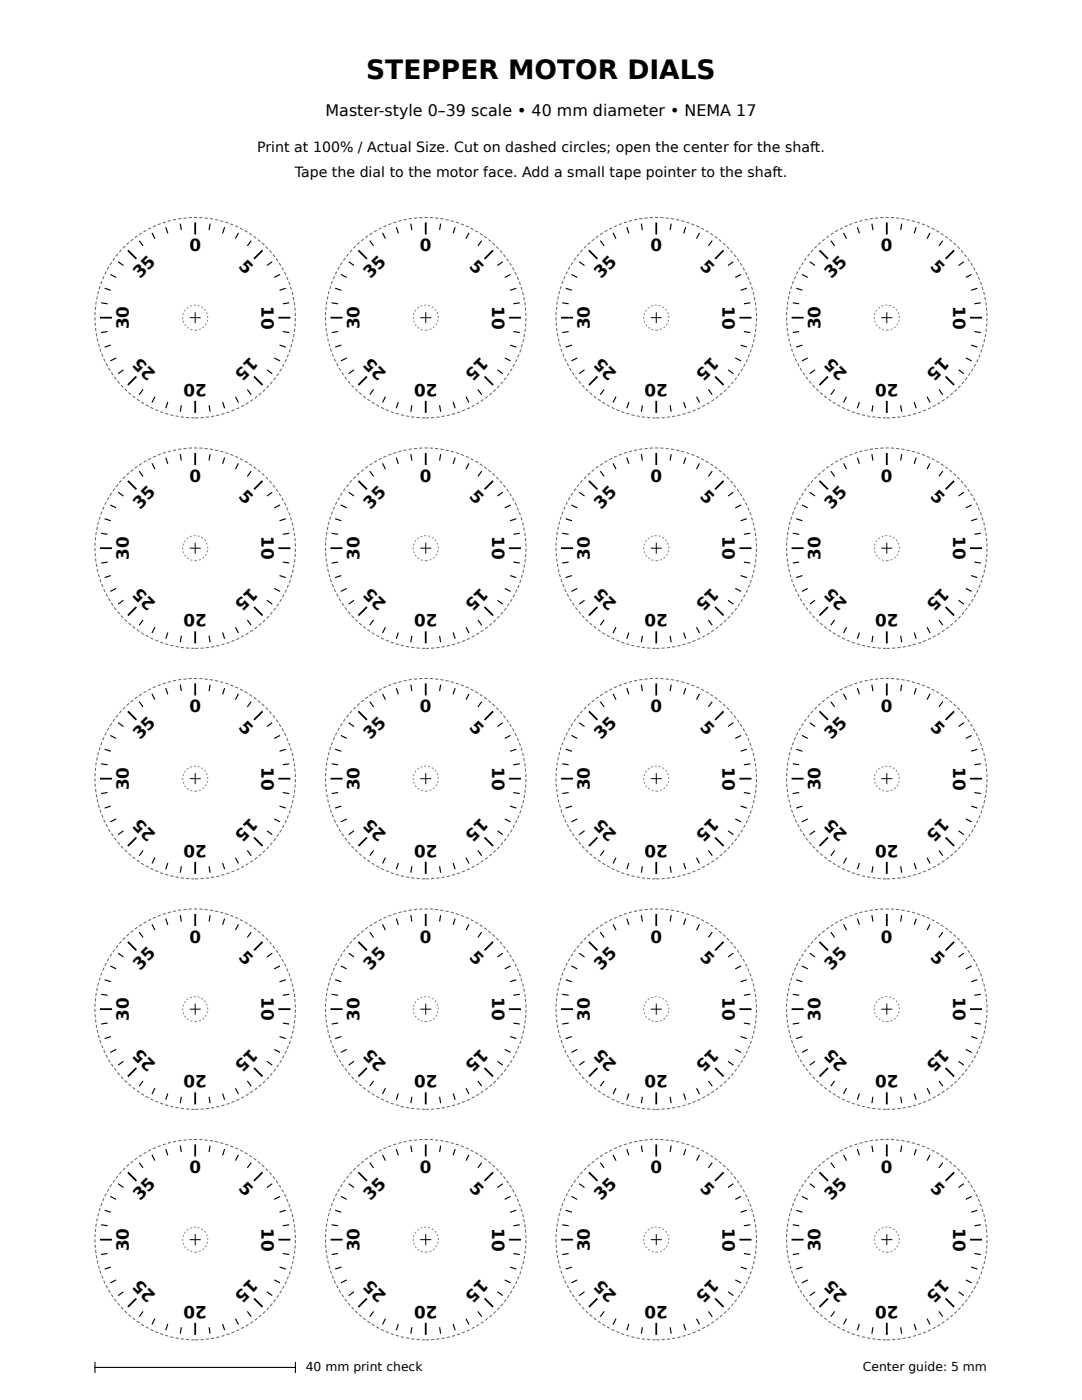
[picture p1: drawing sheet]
<svg xmlns="http://www.w3.org/2000/svg" width="216mm" height="279mm" viewBox="0 0 216 279" stroke-linecap="round" stroke-linejoin="round" font-family="sans-serif">
<g fill="none" stroke="#666" stroke-width=".21" stroke-dasharray=".6 .4" stroke-linecap="butt">
<circle cx="38.9" cy="63.4" r="20"/>
<circle cx="84.9" cy="63.4" r="20"/>
<circle cx="130.9" cy="63.4" r="20"/>
<circle cx="176.9" cy="63.4" r="20"/>
<circle cx="38.9" cy="109.4" r="20"/>
<circle cx="84.9" cy="109.4" r="20"/>
<circle cx="130.9" cy="109.4" r="20"/>
<circle cx="176.9" cy="109.4" r="20"/>
<circle cx="38.9" cy="155.4" r="20"/>
<circle cx="84.9" cy="155.4" r="20"/>
<circle cx="130.9" cy="155.4" r="20"/>
<circle cx="176.9" cy="155.4" r="20"/>
<circle cx="38.9" cy="201.4" r="20"/>
<circle cx="84.9" cy="201.4" r="20"/>
<circle cx="130.9" cy="201.4" r="20"/>
<circle cx="176.9" cy="201.4" r="20"/>
<circle cx="38.9" cy="247.4" r="20"/>
<circle cx="84.9" cy="247.4" r="20"/>
<circle cx="130.9" cy="247.4" r="20"/>
<circle cx="176.9" cy="247.4" r="20"/>
</g>
<g fill="none" stroke="#808080" stroke-width=".2" stroke-dasharray=".4 .4" stroke-linecap="butt">
<circle cx="38.9" cy="63.4" r="2.5"/>
<circle cx="84.9" cy="63.4" r="2.5"/>
<circle cx="130.9" cy="63.4" r="2.5"/>
<circle cx="176.9" cy="63.4" r="2.5"/>
<circle cx="38.9" cy="109.4" r="2.5"/>
<circle cx="84.9" cy="109.4" r="2.5"/>
<circle cx="130.9" cy="109.4" r="2.5"/>
<circle cx="176.9" cy="109.4" r="2.5"/>
<circle cx="38.9" cy="155.4" r="2.5"/>
<circle cx="84.9" cy="155.4" r="2.5"/>
<circle cx="130.9" cy="155.4" r="2.5"/>
<circle cx="176.9" cy="155.4" r="2.5"/>
<circle cx="38.9" cy="201.4" r="2.5"/>
<circle cx="84.9" cy="201.4" r="2.5"/>
<circle cx="130.9" cy="201.4" r="2.5"/>
<circle cx="176.9" cy="201.4" r="2.5"/>
<circle cx="38.9" cy="247.4" r="2.5"/>
<circle cx="84.9" cy="247.4" r="2.5"/>
<circle cx="130.9" cy="247.4" r="2.5"/>
<circle cx="176.9" cy="247.4" r="2.5"/>
</g>
<g fill="none" stroke="#000" stroke-width=".35">
<path d="M25.5 50l1.7 1.7M38.9 44.4v2.4M52.4 50l-1.7 1.7M71.5 50l1.7 1.7M84.9 44.4v2.4M98.4 50l-1.7 1.7M117.5 50l1.7 1.7M130.9 44.4v2.4M144.4 50l-1.7 1.7M163.5 50l1.7 1.7M176.9 44.4v2.4M190.4 50l-1.7 1.7"/>
<path d="M20 63.4h2.4M27.2 75.1l-1.7 1.7M50.7 75.1l1.7 1.7M55.6 63.4h2.3M66 63.4h2.4M73.2 75.1l-1.7 1.7M96.7 75.1l1.7 1.7M101.6 63.4h2.3M112 63.4h2.3M119.2 75.1l-1.7 1.7M142.7 75.1l1.7 1.7M147.6 63.4h2.3"/>
<path d="M157.9 63.4h2.4M165.2 75.1l-1.7 1.7M188.7 75.1l1.7 1.7M193.6 63.4h2.3M25.5 96l1.7 1.7M38.9 80v2.4M38.9 90.4v2.4M52.4 96l-1.7 1.7M71.5 96l1.7 1.7M84.9 80v2.4M84.9 90.4v2.4M98.4 96l-1.7 1.7"/>
<path d="M117.5 96l1.7 1.7M130.9 80v2.4M130.9 90.4v2.4M144.4 96l-1.7 1.7M163.5 96l1.7 1.7M176.9 80v2.4M176.9 90.4v2.4M190.4 96l-1.7 1.7M20 109.4h2.4M55.6 109.4h2.3M66 109.4h2.4M101.6 109.4h2.3"/>
<path d="M112 109.4h2.3M147.6 109.4h2.3M157.9 109.4h2.4M193.6 109.4h2.3M27.2 121.1l-1.7 1.7M38.9 126v2.4M38.9 136.4v2.4M50.7 121.1l1.7 1.7M73.2 121.1l-1.7 1.7M84.9 126v2.4M84.9 136.4v2.4M96.7 121.1l1.7 1.7"/>
<path d="M119.2 121.1l-1.7 1.7M130.9 126v2.4M130.9 136.4v2.4M142.7 121.1l1.7 1.7M165.2 121.1l-1.7 1.7M176.9 126v2.4M176.9 136.4v2.4M188.7 121.1l1.7 1.7M20 155.4h2.4M25.5 142l1.7 1.7M52.4 142l-1.7 1.7M55.6 155.4h2.3"/>
<path d="M66 155.4h2.4M71.5 142l1.7 1.7M98.4 142l-1.7 1.7M101.6 155.4h2.3M112 155.4h2.3M117.5 142l1.7 1.7M144.4 142l-1.7 1.7M147.6 155.4h2.3M157.9 155.4h2.4M163.5 142l1.7 1.7M190.4 142l-1.7 1.7M193.6 155.4h2.3"/>
<path d="M27.2 167.1l-1.7 1.7M38.9 172v2.4M50.7 167.1l1.7 1.7M73.2 167.1l-1.7 1.7M84.9 172v2.4M96.7 167.1l1.7 1.7M119.2 167.1l-1.7 1.7M130.9 172v2.4M142.7 167.1l1.7 1.7M165.2 167.1l-1.7 1.7M176.9 172v2.4M188.7 167.1l1.7 1.7"/>
<path d="M25.5 188l1.7 1.7M38.9 182.4v2.4M52.4 188l-1.7 1.7M71.5 188l1.7 1.7M84.9 182.4v2.4M98.4 188l-1.7 1.7M117.5 188l1.7 1.7M130.9 182.4v2.4M144.4 188l-1.7 1.7M163.5 188l1.7 1.7M176.9 182.4v2.4M190.4 188l-1.7 1.7"/>
<path d="M20 201.4h2.4M27.2 213.1l-1.7 1.7M38.9 218v2.4M50.7 213.1l1.7 1.7M55.6 201.4h2.3M66 201.4h2.4M73.2 213.1l-1.7 1.7M84.9 218v2.4M96.7 213.1l1.7 1.7M101.6 201.4h2.3M112 201.4h2.3M119.2 213.1l-1.7 1.7"/>
<path d="M130.9 218v2.4M142.7 213.1l1.7 1.7M147.6 201.4h2.3M157.9 201.4h2.4M165.2 213.1l-1.7 1.7M176.9 218v2.4M188.7 213.1l1.7 1.7M193.6 201.4h2.3M25.5 234l1.7 1.7M38.9 228.4v2.4M52.4 234l-1.7 1.7M71.5 234l1.7 1.7"/>
<path d="M84.9 228.4v2.4M98.4 234l-1.7 1.7M117.5 234l1.7 1.7M130.9 228.4v2.4M144.4 234l-1.7 1.7M163.5 234l1.7 1.7M176.9 228.4v2.4M190.4 234l-1.7 1.7M20 247.4h2.4M27.2 259.1l-1.7 1.7M50.7 259.1l1.7 1.7M55.6 247.4h2.3"/>
<path d="M66 247.4h2.4M73.2 259.1l-1.7 1.7M96.7 259.1l1.7 1.7M101.6 247.4h2.3M112 247.4h2.3M119.2 259.1l-1.7 1.7M142.7 259.1l1.7 1.7M147.6 247.4h2.3M157.9 247.4h2.4M165.2 259.1l-1.7 1.7M188.7 259.1l1.7 1.7M193.6 247.4h2.3"/>
<path d="M38.9 264v2.4M84.9 264v2.4M130.9 264v2.4M176.9 264v2.4"/>
</g>
<g fill="none" stroke="#000" stroke-width=".23">
<path d="M20.9 57.5l1.2 .4M22 54.8l1.2 .6M23.6 52.2l1 .8M27.8 48l.7 1.1M30.3 46.5l.6 1.1M33.1 45.3l.4 1.3M36 44.6l.2 1.3M41.9 44.6l-.2 1.3M44.8 45.3l-.4 1.3M47.6 46.5l-.6 1.1M50.1 48l-.7 1.1M54.3 52.2l-1 .8"/>
<path d="M55.9 54.8l-1.2 .6M57 57.5l-1.2 .4M66.9 57.5l1.2 .4M68 54.8l1.2 .6M69.6 52.2l1 .8M73.8 48l.7 1.1M76.3 46.5l.6 1.1M79.1 45.3l.4 1.3M82 44.6l.2 1.3M87.9 44.6l-.2 1.3M90.8 45.3l-.4 1.3M93.6 46.5l-.6 1.1"/>
<path d="M96.1 48l-.7 1.1M100.3 52.2l-1 .8M101.9 54.8l-1.2 .6M103 57.5l-1.2 .4M112.9 57.5l1.2 .4M114 54.8l1.2 .6M115.6 52.2l1 .8M119.8 48l.7 1.1M122.3 46.5l.6 1.1M125.1 45.3l.4 1.3M128 44.6l.2 1.3M133.9 44.6l-.2 1.3"/>
<path d="M136.8 45.3l-.4 1.3M139.6 46.5l-.6 1.1M142.1 48l-.7 1.1M146.3 52.2l-1 .8M147.9 54.8l-1.2 .6M149 57.5l-1.2 .4M158.9 57.5l1.2 .4M160 54.8l1.2 .6M161.6 52.2l1 .8M165.8 48l.7 1.1M168.3 46.5l.6 1.1M171.1 45.3l.4 1.3"/>
<path d="M174 44.6l.2 1.3M179.9 44.6l-.2 1.3M182.8 45.3l-.4 1.3M185.6 46.5l-.6 1.1M188.1 48l-.7 1.1M192.3 52.2l-1 .8M193.9 54.8l-1.2 .6M195 57.5l-1.2 .4M20.2 60.4l1.3 .2M21.5 66.2l-1.3 .2M22.1 68.9l-1.2 .4M23.2 71.4l-1.2 .6"/>
<path d="M24.6 73.8l-1 .8M28.5 77.7l-.7 1.1M30.9 79.2l-.6 1.1M47 79.2l.6 1.1M49.4 77.7l.7 1.1M53.3 73.8l1 .8M54.7 71.4l1.2 .6M55.8 68.9l1.2 .4M56.4 66.2l1.3 .2M57.7 60.4l-1.3 .2M66.2 60.4l1.3 .2M67.5 66.2l-1.3 .2"/>
<path d="M68.1 68.9l-1.2 .4M69.2 71.4l-1.2 .6M70.6 73.8l-1 .8M74.5 77.7l-.7 1.1M76.9 79.2l-.6 1.1M93 79.2l.6 1.1M95.4 77.7l.7 1.1M99.3 73.8l1 .8M100.7 71.4l1.2 .6M101.8 68.9l1.2 .4M102.4 66.2l1.3 .2M103.7 60.4l-1.3 .2"/>
<path d="M112.2 60.4l1.3 .2M113.5 66.2l-1.3 .2M114.1 68.9l-1.2 .4M115.2 71.4l-1.2 .6M116.6 73.8l-1 .8M120.5 77.7l-.7 1.1M122.9 79.2l-.6 1.1M139 79.2l.6 1.1M141.4 77.7l.7 1.1M145.3 73.8l1 .8M146.7 71.4l1.2 .6M147.8 68.9l1.2 .4"/>
<path d="M148.4 66.2l1.3 .2M149.7 60.4l-1.3 .2M158.2 60.4l1.3 .2M159.5 66.2l-1.3 .2M160.1 68.9l-1.2 .4M161.2 71.4l-1.2 .6M162.6 73.8l-1 .8M166.5 77.7l-.7 1.1M168.9 79.2l-.6 1.1M185 79.2l.6 1.1M187.4 77.7l.7 1.1M191.3 73.8l1 .8"/>
<path d="M192.7 71.4l1.2 .6M193.8 68.9l1.2 .4M194.4 66.2l1.3 .2M195.7 60.4l-1.3 .2M23.6 98.2l1 .8M27.8 94l.7 1.1M30.3 92.5l.6 1.1M33.1 91.3l.4 1.3M33.5 80.2l-.4 1.3M36 90.6l.2 1.3M36.2 80.9l-.2 1.3M41.7 80.9l.2 1.3"/>
<path d="M41.9 90.6l-.2 1.3M44.4 80.2l.4 1.3M44.8 91.3l-.4 1.3M47.6 92.5l-.6 1.1M50.1 94l-.7 1.1M54.3 98.2l-1 .8M69.6 98.2l1 .8M73.8 94l.7 1.1M76.3 92.5l.6 1.1M79.1 91.3l.4 1.3M79.5 80.2l-.4 1.3M82 90.6l.2 1.3"/>
<path d="M82.2 80.9l-.2 1.3M87.7 80.9l.2 1.3M87.9 90.6l-.2 1.3M90.4 80.2l.4 1.3M90.8 91.3l-.4 1.3M93.6 92.5l-.6 1.1M96.1 94l-.7 1.1M100.3 98.2l-1 .8M115.6 98.2l1 .8M119.8 94l.7 1.1M122.3 92.5l.6 1.1M125.1 91.3l.4 1.3"/>
<path d="M125.5 80.2l-.4 1.3M128 90.6l.2 1.3M128.2 80.9l-.2 1.3M133.7 80.9l.2 1.3M133.9 90.6l-.2 1.3M136.4 80.2l.4 1.3M136.8 91.3l-.4 1.3M139.6 92.5l-.6 1.1M142.1 94l-.7 1.1M146.3 98.2l-1 .8M161.6 98.2l1 .8M165.8 94l.7 1.1"/>
<path d="M168.3 92.5l.6 1.1M171.1 91.3l.4 1.3M171.5 80.2l-.4 1.3M174 90.6l.2 1.3M174.2 80.9l-.2 1.3M179.7 80.9l.2 1.3M179.9 90.6l-.2 1.3M182.4 80.2l.4 1.3M182.8 91.3l-.4 1.3M185.6 92.5l-.6 1.1M188.1 94l-.7 1.1M192.3 98.2l-1 .8"/>
<path d="M20.2 106.4l1.3 .2M20.9 103.5l1.2 .4M21.5 112.2l-1.3 .2M22 100.8l1.2 .6M22.1 114.9l-1.2 .4M23.2 117.4l-1.2 .6M24.6 119.8l-1 .8M53.3 119.8l1 .8M54.7 117.4l1.2 .6M55.8 114.9l1.2 .4M55.9 100.8l-1.2 .6M56.4 112.2l1.3 .2"/>
<path d="M57 103.5l-1.2 .4M57.7 106.4l-1.3 .2M66.2 106.4l1.3 .2M66.9 103.5l1.2 .4M67.5 112.2l-1.3 .2M68 100.8l1.2 .6M68.1 114.9l-1.2 .4M69.2 117.4l-1.2 .6M70.6 119.8l-1 .8M99.3 119.8l1 .8M100.7 117.4l1.2 .6M101.8 114.9l1.2 .4"/>
<path d="M101.9 100.8l-1.2 .6M102.4 112.2l1.3 .2M103 103.5l-1.2 .4M103.7 106.4l-1.3 .2M112.2 106.4l1.3 .2M112.9 103.5l1.2 .4M113.5 112.2l-1.3 .2M114 100.8l1.2 .6M114.1 114.9l-1.2 .4M115.2 117.4l-1.2 .6M116.6 119.8l-1 .8M145.3 119.8l1 .8"/>
<path d="M146.7 117.4l1.2 .6M147.8 114.9l1.2 .4M147.9 100.8l-1.2 .6M148.4 112.2l1.3 .2M149 103.5l-1.2 .4M149.7 106.4l-1.3 .2M158.2 106.4l1.3 .2M158.9 103.5l1.2 .4M159.5 112.2l-1.3 .2M160 100.8l1.2 .6M160.1 114.9l-1.2 .4M161.2 117.4l-1.2 .6"/>
<path d="M162.6 119.8l-1 .8M191.3 119.8l1 .8M192.7 117.4l1.2 .6M193.8 114.9l1.2 .4M193.9 100.8l-1.2 .6M194.4 112.2l1.3 .2M195 103.5l-1.2 .4M195.7 106.4l-1.3 .2M28.5 123.7l-.7 1.1M30.3 138.5l.6 1.1M30.9 125.2l-.6 1.1M33.1 137.3l.4 1.3"/>
<path d="M33.5 126.2l-.4 1.3M36 136.6l.2 1.3M36.2 126.9l-.2 1.3M41.7 126.9l.2 1.3M41.9 136.6l-.2 1.3M44.4 126.2l.4 1.3M44.8 137.3l-.4 1.3M47 125.2l.6 1.1M47.6 138.5l-.6 1.1M49.4 123.7l.7 1.1M74.5 123.7l-.7 1.1M76.3 138.5l.6 1.1"/>
<path d="M76.9 125.2l-.6 1.1M79.1 137.3l.4 1.3M79.5 126.2l-.4 1.3M82 136.6l.2 1.3M82.2 126.9l-.2 1.3M87.7 126.9l.2 1.3M87.9 136.6l-.2 1.3M90.4 126.2l.4 1.3M90.8 137.3l-.4 1.3M93 125.2l.6 1.1M93.6 138.5l-.6 1.1M95.4 123.7l.7 1.1"/>
<path d="M120.5 123.7l-.7 1.1M122.3 138.5l.6 1.1M122.9 125.2l-.6 1.1M125.1 137.3l.4 1.3M125.5 126.2l-.4 1.3M128 136.6l.2 1.3M128.2 126.9l-.2 1.3M133.7 126.9l.2 1.3M133.9 136.6l-.2 1.3M136.4 126.2l.4 1.3M136.8 137.3l-.4 1.3M139 125.2l.6 1.1"/>
<path d="M139.6 138.5l-.6 1.1M141.4 123.7l.7 1.1M166.5 123.7l-.7 1.1M168.3 138.5l.6 1.1M168.9 125.2l-.6 1.1M171.1 137.3l.4 1.3M171.5 126.2l-.4 1.3M174 136.6l.2 1.3M174.2 126.9l-.2 1.3M179.7 126.9l.2 1.3M179.9 136.6l-.2 1.3M182.4 126.2l.4 1.3"/>
<path d="M182.8 137.3l-.4 1.3M185 125.2l.6 1.1M185.6 138.5l-.6 1.1M187.4 123.7l.7 1.1M20.2 152.4l1.3 .2M20.9 149.5l1.2 .4M21.5 158.2l-1.3 .2M22 146.8l1.2 .6M23.6 144.2l1 .8M27.8 140l.7 1.1M50.1 140l-.7 1.1M54.3 144.2l-1 .8"/>
<path d="M55.9 146.8l-1.2 .6M56.4 158.2l1.3 .2M57 149.5l-1.2 .4M57.7 152.4l-1.3 .2M66.2 152.4l1.3 .2M66.9 149.5l1.2 .4M67.5 158.2l-1.3 .2M68 146.8l1.2 .6M69.6 144.2l1 .8M73.8 140l.7 1.1M96.1 140l-.7 1.1M100.3 144.2l-1 .8"/>
<path d="M101.9 146.8l-1.2 .6M102.4 158.2l1.3 .2M103 149.5l-1.2 .4M103.7 152.4l-1.3 .2M112.2 152.4l1.3 .2M112.9 149.5l1.2 .4M113.5 158.2l-1.3 .2M114 146.8l1.2 .6M115.6 144.2l1 .8M119.8 140l.7 1.1M142.1 140l-.7 1.1M146.3 144.2l-1 .8"/>
<path d="M147.9 146.8l-1.2 .6M148.4 158.2l1.3 .2M149 149.5l-1.2 .4M149.7 152.4l-1.3 .2M158.2 152.4l1.3 .2M158.9 149.5l1.2 .4M159.5 158.2l-1.3 .2M160 146.8l1.2 .6M161.6 144.2l1 .8M165.8 140l.7 1.1M188.1 140l-.7 1.1M192.3 144.2l-1 .8"/>
<path d="M193.9 146.8l-1.2 .6M194.4 158.2l1.3 .2M195 149.5l-1.2 .4M195.7 152.4l-1.3 .2M22.1 160.9l-1.2 .4M23.2 163.4l-1.2 .6M24.6 165.8l-1 .8M28.5 169.7l-.7 1.1M30.9 171.2l-.6 1.1M33.5 172.2l-.4 1.3M36.2 172.9l-.2 1.3M41.7 172.9l.2 1.3"/>
<path d="M44.4 172.2l.4 1.3M47 171.2l.6 1.1M49.4 169.7l.7 1.1M53.3 165.8l1 .8M54.7 163.4l1.2 .6M55.8 160.9l1.2 .4M68.1 160.9l-1.2 .4M69.2 163.4l-1.2 .6M70.6 165.8l-1 .8M74.5 169.7l-.7 1.1M76.9 171.2l-.6 1.1M79.5 172.2l-.4 1.3"/>
<path d="M82.2 172.9l-.2 1.3M87.7 172.9l.2 1.3M90.4 172.2l.4 1.3M93 171.2l.6 1.1M95.4 169.7l.7 1.1M99.3 165.8l1 .8M100.7 163.4l1.2 .6M101.8 160.9l1.2 .4M114.1 160.9l-1.2 .4M115.2 163.4l-1.2 .6M116.6 165.8l-1 .8M120.5 169.7l-.7 1.1"/>
<path d="M122.9 171.2l-.6 1.1M125.5 172.2l-.4 1.3M128.2 172.9l-.2 1.3M133.7 172.9l.2 1.3M136.4 172.2l.4 1.3M139 171.2l.6 1.1M141.4 169.7l.7 1.1M145.3 165.8l1 .8M146.7 163.4l1.2 .6M147.8 160.9l1.2 .4M160.1 160.9l-1.2 .4M161.2 163.4l-1.2 .6"/>
<path d="M162.6 165.8l-1 .8M166.5 169.7l-.7 1.1M168.9 171.2l-.6 1.1M171.5 172.2l-.4 1.3M174.2 172.9l-.2 1.3M179.7 172.9l.2 1.3M182.4 172.2l.4 1.3M185 171.2l.6 1.1M187.4 169.7l.7 1.1M191.3 165.8l1 .8M192.7 163.4l1.2 .6M193.8 160.9l1.2 .4"/>
<path d="M20.2 198.4l1.3 .2M20.9 195.5l1.2 .4M22 192.8l1.2 .6M23.6 190.2l1 .8M27.8 186l.7 1.1M30.3 184.5l.6 1.1M33.1 183.3l.4 1.3M36 182.6l.2 1.3M41.9 182.6l-.2 1.3M44.8 183.3l-.4 1.3M47.6 184.5l-.6 1.1M50.1 186l-.7 1.1"/>
<path d="M54.3 190.2l-1 .8M55.9 192.8l-1.2 .6M57 195.5l-1.2 .4M57.7 198.4l-1.3 .2M66.2 198.4l1.3 .2M66.9 195.5l1.2 .4M68 192.8l1.2 .6M69.6 190.2l1 .8M73.8 186l.7 1.1M76.3 184.5l.6 1.1M79.1 183.3l.4 1.3M82 182.6l.2 1.3"/>
<path d="M87.9 182.6l-.2 1.3M90.8 183.3l-.4 1.3M93.6 184.5l-.6 1.1M96.1 186l-.7 1.1M100.3 190.2l-1 .8M101.9 192.8l-1.2 .6M103 195.5l-1.2 .4M103.7 198.4l-1.3 .2M112.2 198.4l1.3 .2M112.9 195.5l1.2 .4M114 192.8l1.2 .6M115.6 190.2l1 .8"/>
<path d="M119.8 186l.7 1.1M122.3 184.5l.6 1.1M125.1 183.3l.4 1.3M128 182.6l.2 1.3M133.9 182.6l-.2 1.3M136.8 183.3l-.4 1.3M139.6 184.5l-.6 1.1M142.1 186l-.7 1.1M146.3 190.2l-1 .8M147.9 192.8l-1.2 .6M149 195.5l-1.2 .4M149.7 198.4l-1.3 .2"/>
<path d="M158.2 198.4l1.3 .2M158.9 195.5l1.2 .4M160 192.8l1.2 .6M161.6 190.2l1 .8M165.8 186l.7 1.1M168.3 184.5l.6 1.1M171.1 183.3l.4 1.3M174 182.6l.2 1.3M179.9 182.6l-.2 1.3M182.8 183.3l-.4 1.3M185.6 184.5l-.6 1.1M188.1 186l-.7 1.1"/>
<path d="M192.3 190.2l-1 .8M193.9 192.8l-1.2 .6M195 195.5l-1.2 .4M195.7 198.4l-1.3 .2M21.5 204.2l-1.3 .2M22.1 206.9l-1.2 .4M23.2 209.4l-1.2 .6M24.6 211.8l-1 .8M28.5 215.7l-.7 1.1M30.9 217.2l-.6 1.1M33.5 218.2l-.4 1.3M36.2 218.9l-.2 1.3"/>
<path d="M41.7 218.9l.2 1.3M44.4 218.2l.4 1.3M47 217.2l.6 1.1M49.4 215.7l.7 1.1M53.3 211.8l1 .8M54.7 209.4l1.2 .6M55.8 206.9l1.2 .4M56.4 204.2l1.3 .2M67.5 204.2l-1.3 .2M68.1 206.9l-1.2 .4M69.2 209.4l-1.2 .6M70.6 211.8l-1 .8"/>
<path d="M74.5 215.7l-.7 1.1M76.9 217.2l-.6 1.1M79.5 218.2l-.4 1.3M82.2 218.9l-.2 1.3M87.7 218.9l.2 1.3M90.4 218.2l.4 1.3M93 217.2l.6 1.1M95.4 215.7l.7 1.1M99.3 211.8l1 .8M100.7 209.4l1.2 .6M101.8 206.9l1.2 .4M102.4 204.2l1.3 .2"/>
<path d="M113.5 204.2l-1.3 .2M114.1 206.9l-1.2 .4M115.2 209.4l-1.2 .6M116.6 211.8l-1 .8M120.5 215.7l-.7 1.1M122.9 217.2l-.6 1.1M125.5 218.2l-.4 1.3M128.2 218.9l-.2 1.3M133.7 218.9l.2 1.3M136.4 218.2l.4 1.3M139 217.2l.6 1.1M141.4 215.7l.7 1.1"/>
<path d="M145.3 211.8l1 .8M146.7 209.4l1.2 .6M147.8 206.9l1.2 .4M148.4 204.2l1.3 .2M159.5 204.2l-1.3 .2M160.1 206.9l-1.2 .4M161.2 209.4l-1.2 .6M162.6 211.8l-1 .8M166.5 215.7l-.7 1.1M168.9 217.2l-.6 1.1M171.5 218.2l-.4 1.3M174.2 218.9l-.2 1.3"/>
<path d="M179.7 218.9l.2 1.3M182.4 218.2l.4 1.3M185 217.2l.6 1.1M187.4 215.7l.7 1.1M191.3 211.8l1 .8M192.7 209.4l1.2 .6M193.8 206.9l1.2 .4M194.4 204.2l1.3 .2M22 238.8l1.2 .6M23.6 236.2l1 .8M27.8 232l.7 1.1M30.3 230.5l.6 1.1"/>
<path d="M33.1 229.3l.4 1.3M36 228.6l.2 1.3M41.9 228.6l-.2 1.3M44.8 229.3l-.4 1.3M47.6 230.5l-.6 1.1M50.1 232l-.7 1.1M54.3 236.2l-1 .8M55.9 238.8l-1.2 .6M68 238.8l1.2 .6M69.6 236.2l1 .8M73.8 232l.7 1.1M76.3 230.5l.6 1.1"/>
<path d="M79.1 229.3l.4 1.3M82 228.6l.2 1.3M87.9 228.6l-.2 1.3M90.8 229.3l-.4 1.3M93.6 230.5l-.6 1.1M96.1 232l-.7 1.1M100.3 236.2l-1 .8M101.9 238.8l-1.2 .6M114 238.8l1.2 .6M115.6 236.2l1 .8M119.8 232l.7 1.1M122.3 230.5l.6 1.1"/>
<path d="M125.1 229.3l.4 1.3M128 228.6l.2 1.3M133.9 228.6l-.2 1.3M136.8 229.3l-.4 1.3M139.6 230.5l-.6 1.1M142.1 232l-.7 1.1M146.3 236.2l-1 .8M147.9 238.8l-1.2 .6M160 238.8l1.2 .6M161.6 236.2l1 .8M165.8 232l.7 1.1M168.3 230.5l.6 1.1"/>
<path d="M171.1 229.3l.4 1.3M174 228.6l.2 1.3M179.9 228.6l-.2 1.3M182.8 229.3l-.4 1.3M185.6 230.5l-.6 1.1M188.1 232l-.7 1.1M192.3 236.2l-1 .8M193.9 238.8l-1.2 .6M20.2 244.4l1.3 .2M20.9 241.5l1.2 .4M21.5 250.2l-1.3 .2M22.1 252.9l-1.2 .4"/>
<path d="M23.2 255.4l-1.2 .6M24.6 257.8l-1 .8M53.3 257.8l1 .8M54.7 255.4l1.2 .6M55.8 252.9l1.2 .4M56.4 250.2l1.3 .2M57 241.5l-1.2 .4M57.7 244.4l-1.3 .2M66.2 244.4l1.3 .2M66.9 241.5l1.2 .4M67.5 250.2l-1.3 .2M68.1 252.9l-1.2 .4"/>
<path d="M69.2 255.4l-1.2 .6M70.6 257.8l-1 .8M99.3 257.8l1 .8M100.7 255.4l1.2 .6M101.8 252.9l1.2 .4M102.4 250.2l1.3 .2M103 241.5l-1.2 .4M103.7 244.4l-1.3 .2M112.2 244.4l1.3 .2M112.9 241.5l1.2 .4M113.5 250.2l-1.3 .2M114.1 252.9l-1.2 .4"/>
<path d="M115.2 255.4l-1.2 .6M116.6 257.8l-1 .8M145.3 257.8l1 .8M146.7 255.4l1.2 .6M147.8 252.9l1.2 .4M148.4 250.2l1.3 .2M149 241.5l-1.2 .4M149.7 244.4l-1.3 .2M158.2 244.4l1.3 .2M158.9 241.5l1.2 .4M159.5 250.2l-1.3 .2M160.1 252.9l-1.2 .4"/>
<path d="M161.2 255.4l-1.2 .6M162.6 257.8l-1 .8M191.3 257.8l1 .8M192.7 255.4l1.2 .6M193.8 252.9l1.2 .4M194.4 250.2l1.3 .2M195 241.5l-1.2 .4M195.7 244.4l-1.3 .2M28.5 261.7l-.7 1.1M30.9 263.2l-.6 1.1M33.5 264.2l-.4 1.3M36.2 264.9l-.2 1.3"/>
<path d="M41.7 264.9l.2 1.3M44.4 264.2l.4 1.3M47 263.2l.6 1.1M49.4 261.7l.7 1.1M74.5 261.7l-.7 1.1M76.9 263.2l-.6 1.1M79.5 264.2l-.4 1.3M82.2 264.9l-.2 1.3M87.7 264.9l.2 1.3M90.4 264.2l.4 1.3M93 263.2l.6 1.1M95.4 261.7l.7 1.1"/>
<path d="M120.5 261.7l-.7 1.1M122.9 263.2l-.6 1.1M125.5 264.2l-.4 1.3M128.2 264.9l-.2 1.3M133.7 264.9l.2 1.3M136.4 264.2l.4 1.3M139 263.2l.6 1.1M141.4 261.7l.7 1.1M166.5 261.7l-.7 1.1M168.9 263.2l-.6 1.1M171.5 264.2l-.4 1.3M174.2 264.9l-.2 1.3"/>
<path d="M179.7 264.9l.2 1.3M182.4 264.2l.4 1.3M185 263.2l.6 1.1M187.4 261.7l.7 1.1"/>
</g>
<g fill="none" stroke="#000" stroke-width=".2">
<path d="M38 63.4h2M38.9 62.4v2M84 63.4h2M84.9 62.4v2M130 63.4h1.9M130.9 62.4v2M176 63.4h2M176.9 62.4v2M38 109.4h2M38.9 108.4v2M84 109.4h2M84.9 108.4v2"/>
<path d="M130 109.4h1.9M130.9 108.4v2M176 109.4h2M176.9 108.4v2M38 155.4h2M38.9 154.4v2M84 155.4h2M84.9 154.4v2M130 155.4h1.9M130.9 154.4v2M176 155.4h2M176.9 154.4v2"/>
<path d="M38 201.4h2M38.9 200.4v2M84 201.4h2M84.9 200.4v2M130 201.4h1.9M130.9 200.4v2M176 201.4h2M176.9 200.4v2M38 247.4h2M38.9 246.4v2M84 247.4h2M84.9 246.4v2"/>
<path d="M130 247.4h1.9M130.9 246.4v2M176 247.4h2M176.9 246.4v2"/>
</g>
<path d="M18.9 272.9h40M18.9 271.9v2M58.9 271.9v2" fill="none" stroke="#000" stroke-width=".21"/>
<text font-size="5.3" x="73.1" y="15.8">STEPPER MOTOR DIALS</text>
<g font-size="3.4">
<text x="37.8" y="50.2">0</text>
<text x="47.5" y="53.2" transform="rotate(45 47.5 53.2)">5</text>
<text x="83.8" y="50.2">0</text>
<text x="93.5" y="53.2" transform="rotate(45 93.5 53.2)">5</text>
<text x="129.8" y="50.2">0</text>
<text x="139.5" y="53.2" transform="rotate(45 139.5 53.2)">5</text>
<text x="175.8" y="50.2">0</text>
<text x="185.5" y="53.2" transform="rotate(45 185.5 53.2)">5</text>
<text x="27.9" y="55.7" transform="rotate(-45 27.9 55.7)">35</text>
<text x="73.9" y="55.7" transform="rotate(-45 73.9 55.7)">35</text>
<text x="119.9" y="55.7" transform="rotate(-45 119.9 55.7)">35</text>
<text x="165.9" y="55.7" transform="rotate(-45 165.9 55.7)">35</text>
<text x="25.7" y="65.7" transform="rotate(-90 25.7 65.7)">30</text>
<text x="52.2" y="61.1" transform="rotate(90 52.2 61.1)">10</text>
<text x="71.7" y="65.7" transform="rotate(-90 71.7 65.7)">30</text>
<text x="98.2" y="61.1" transform="rotate(90 98.2 61.1)">10</text>
<text x="117.7" y="65.7" transform="rotate(-90 117.7 65.7)">30</text>
<text x="144.2" y="61.1" transform="rotate(90 144.2 61.1)">10</text>
<text x="163.7" y="65.7" transform="rotate(-90 163.7 65.7)">30</text>
<text x="190.2" y="61.1" transform="rotate(90 190.2 61.1)">10</text>
<text x="50" y="71.1" transform="rotate(135 50 71.1)">15</text>
<text x="96" y="71.1" transform="rotate(135 96 71.1)">15</text>
<text x="142" y="71.1" transform="rotate(135 142 71.1)">15</text>
<text x="188" y="71.1" transform="rotate(135 188 71.1)">15</text>
<text x="31.2" y="74.4" transform="rotate(-135 31.2 74.4)">25</text>
<text x="41.3" y="76.6" transform="rotate(-180 41.3 76.6)">20</text>
<text x="77.2" y="74.4" transform="rotate(-135 77.2 74.4)">25</text>
<text x="87.3" y="76.6" transform="rotate(-180 87.3 76.6)">20</text>
<text x="123.2" y="74.4" transform="rotate(-135 123.2 74.4)">25</text>
<text x="133.3" y="76.6" transform="rotate(-180 133.3 76.6)">20</text>
<text x="169.2" y="74.4" transform="rotate(-135 169.2 74.4)">25</text>
<text x="179.3" y="76.6" transform="rotate(-180 179.3 76.6)">20</text>
<text x="27.9" y="101.7" transform="rotate(-45 27.9 101.7)">35</text>
<text x="37.8" y="96.2">0</text>
<text x="47.5" y="99.2" transform="rotate(45 47.5 99.2)">5</text>
<text x="73.9" y="101.7" transform="rotate(-45 73.9 101.7)">35</text>
<text x="83.8" y="96.2">0</text>
<text x="93.5" y="99.2" transform="rotate(45 93.5 99.2)">5</text>
<text x="119.9" y="101.7" transform="rotate(-45 119.9 101.7)">35</text>
<text x="129.8" y="96.2">0</text>
<text x="139.5" y="99.2" transform="rotate(45 139.5 99.2)">5</text>
<text x="165.9" y="101.7" transform="rotate(-45 165.9 101.7)">35</text>
<text x="175.8" y="96.2">0</text>
<text x="185.5" y="99.2" transform="rotate(45 185.5 99.2)">5</text>
<text x="52.2" y="107.1" transform="rotate(90 52.2 107.1)">10</text>
<text x="98.2" y="107.1" transform="rotate(90 98.2 107.1)">10</text>
<text x="144.2" y="107.1" transform="rotate(90 144.2 107.1)">10</text>
<text x="190.2" y="107.1" transform="rotate(90 190.2 107.1)">10</text>
<text x="25.7" y="111.7" transform="rotate(-90 25.7 111.7)">30</text>
<text x="71.7" y="111.7" transform="rotate(-90 71.7 111.7)">30</text>
<text x="117.7" y="111.7" transform="rotate(-90 117.7 111.7)">30</text>
<text x="163.7" y="111.7" transform="rotate(-90 163.7 111.7)">30</text>
<text x="50" y="117.1" transform="rotate(135 50 117.1)">15</text>
<text x="96" y="117.1" transform="rotate(135 96 117.1)">15</text>
<text x="142" y="117.1" transform="rotate(135 142 117.1)">15</text>
<text x="188" y="117.1" transform="rotate(135 188 117.1)">15</text>
<text x="31.2" y="120.4" transform="rotate(-135 31.2 120.4)">25</text>
<text x="41.3" y="122.6" transform="rotate(-180 41.3 122.6)">20</text>
<text x="77.2" y="120.4" transform="rotate(-135 77.2 120.4)">25</text>
<text x="87.3" y="122.6" transform="rotate(-180 87.3 122.6)">20</text>
<text x="123.2" y="120.4" transform="rotate(-135 123.2 120.4)">25</text>
<text x="133.3" y="122.6" transform="rotate(-180 133.3 122.6)">20</text>
<text x="169.2" y="120.4" transform="rotate(-135 169.2 120.4)">25</text>
<text x="179.3" y="122.6" transform="rotate(-180 179.3 122.6)">20</text>
<text x="37.8" y="142.2">0</text>
<text x="83.8" y="142.2">0</text>
<text x="129.8" y="142.2">0</text>
<text x="175.8" y="142.2">0</text>
<text x="27.9" y="147.7" transform="rotate(-45 27.9 147.7)">35</text>
<text x="47.5" y="145.2" transform="rotate(45 47.5 145.2)">5</text>
<text x="73.9" y="147.7" transform="rotate(-45 73.9 147.7)">35</text>
<text x="93.5" y="145.2" transform="rotate(45 93.5 145.2)">5</text>
<text x="119.9" y="147.7" transform="rotate(-45 119.9 147.7)">35</text>
<text x="139.5" y="145.2" transform="rotate(45 139.5 145.2)">5</text>
<text x="165.9" y="147.7" transform="rotate(-45 165.9 147.7)">35</text>
<text x="185.5" y="145.2" transform="rotate(45 185.5 145.2)">5</text>
<text x="52.2" y="153.1" transform="rotate(90 52.2 153.1)">10</text>
<text x="98.2" y="153.1" transform="rotate(90 98.2 153.1)">10</text>
<text x="144.2" y="153.1" transform="rotate(90 144.2 153.1)">10</text>
<text x="190.2" y="153.1" transform="rotate(90 190.2 153.1)">10</text>
<text x="25.7" y="157.7" transform="rotate(-90 25.7 157.7)">30</text>
<text x="71.7" y="157.7" transform="rotate(-90 71.7 157.7)">30</text>
<text x="117.7" y="157.7" transform="rotate(-90 117.7 157.7)">30</text>
<text x="163.7" y="157.7" transform="rotate(-90 163.7 157.7)">30</text>
<text x="31.2" y="166.4" transform="rotate(-135 31.2 166.4)">25</text>
<text x="50" y="163.1" transform="rotate(135 50 163.1)">15</text>
<text x="77.2" y="166.4" transform="rotate(-135 77.2 166.4)">25</text>
<text x="96" y="163.1" transform="rotate(135 96 163.1)">15</text>
<text x="123.2" y="166.4" transform="rotate(-135 123.2 166.4)">25</text>
<text x="142" y="163.1" transform="rotate(135 142 163.1)">15</text>
<text x="169.2" y="166.4" transform="rotate(-135 169.2 166.4)">25</text>
<text x="188" y="163.1" transform="rotate(135 188 163.1)">15</text>
<text x="41.3" y="168.6" transform="rotate(-180 41.3 168.6)">20</text>
<text x="87.3" y="168.6" transform="rotate(-180 87.3 168.6)">20</text>
<text x="133.3" y="168.6" transform="rotate(-180 133.3 168.6)">20</text>
<text x="179.3" y="168.6" transform="rotate(-180 179.3 168.6)">20</text>
<text x="37.8" y="188.2">0</text>
<text x="47.5" y="191.2" transform="rotate(45 47.5 191.2)">5</text>
<text x="83.8" y="188.2">0</text>
<text x="93.5" y="191.2" transform="rotate(45 93.5 191.2)">5</text>
<text x="129.8" y="188.2">0</text>
<text x="139.5" y="191.2" transform="rotate(45 139.5 191.2)">5</text>
<text x="175.8" y="188.2">0</text>
<text x="185.5" y="191.2" transform="rotate(45 185.5 191.2)">5</text>
<text x="27.9" y="193.7" transform="rotate(-45 27.9 193.7)">35</text>
<text x="73.9" y="193.7" transform="rotate(-45 73.9 193.7)">35</text>
<text x="119.9" y="193.7" transform="rotate(-45 119.9 193.7)">35</text>
<text x="165.9" y="193.7" transform="rotate(-45 165.9 193.7)">35</text>
<text x="25.7" y="203.7" transform="rotate(-90 25.7 203.7)">30</text>
<text x="52.2" y="199.1" transform="rotate(90 52.2 199.1)">10</text>
<text x="71.7" y="203.7" transform="rotate(-90 71.7 203.7)">30</text>
<text x="98.2" y="199.1" transform="rotate(90 98.2 199.1)">10</text>
<text x="117.7" y="203.7" transform="rotate(-90 117.7 203.7)">30</text>
<text x="144.2" y="199.1" transform="rotate(90 144.2 199.1)">10</text>
<text x="163.7" y="203.7" transform="rotate(-90 163.7 203.7)">30</text>
<text x="190.2" y="199.1" transform="rotate(90 190.2 199.1)">10</text>
<text x="50" y="209.1" transform="rotate(135 50 209.1)">15</text>
<text x="96" y="209.1" transform="rotate(135 96 209.1)">15</text>
<text x="142" y="209.1" transform="rotate(135 142 209.1)">15</text>
<text x="188" y="209.1" transform="rotate(135 188 209.1)">15</text>
<text x="31.2" y="212.4" transform="rotate(-135 31.2 212.4)">25</text>
<text x="41.3" y="214.6" transform="rotate(-180 41.3 214.6)">20</text>
<text x="77.2" y="212.4" transform="rotate(-135 77.2 212.4)">25</text>
<text x="87.3" y="214.6" transform="rotate(-180 87.3 214.6)">20</text>
<text x="123.2" y="212.4" transform="rotate(-135 123.2 212.4)">25</text>
<text x="133.3" y="214.6" transform="rotate(-180 133.3 214.6)">20</text>
<text x="169.2" y="212.4" transform="rotate(-135 169.2 212.4)">25</text>
<text x="179.3" y="214.6" transform="rotate(-180 179.3 214.6)">20</text>
<text x="27.9" y="239.7" transform="rotate(-45 27.9 239.7)">35</text>
<text x="37.8" y="234.2">0</text>
<text x="47.5" y="237.2" transform="rotate(45 47.5 237.2)">5</text>
<text x="73.9" y="239.7" transform="rotate(-45 73.9 239.7)">35</text>
<text x="83.8" y="234.2">0</text>
<text x="93.5" y="237.2" transform="rotate(45 93.5 237.2)">5</text>
<text x="119.9" y="239.7" transform="rotate(-45 119.9 239.7)">35</text>
<text x="129.8" y="234.2">0</text>
<text x="139.5" y="237.2" transform="rotate(45 139.5 237.2)">5</text>
<text x="165.9" y="239.7" transform="rotate(-45 165.9 239.7)">35</text>
<text x="175.8" y="234.2">0</text>
<text x="185.5" y="237.2" transform="rotate(45 185.5 237.2)">5</text>
<text x="52.2" y="245.1" transform="rotate(90 52.2 245.1)">10</text>
<text x="98.2" y="245.1" transform="rotate(90 98.2 245.1)">10</text>
<text x="144.2" y="245.1" transform="rotate(90 144.2 245.1)">10</text>
<text x="190.2" y="245.1" transform="rotate(90 190.2 245.1)">10</text>
<text x="25.7" y="249.7" transform="rotate(-90 25.7 249.7)">30</text>
<text x="71.7" y="249.7" transform="rotate(-90 71.7 249.7)">30</text>
<text x="117.7" y="249.7" transform="rotate(-90 117.7 249.7)">30</text>
<text x="163.7" y="249.7" transform="rotate(-90 163.7 249.7)">30</text>
<text x="50" y="255.1" transform="rotate(135 50 255.1)">15</text>
<text x="96" y="255.1" transform="rotate(135 96 255.1)">15</text>
<text x="142" y="255.1" transform="rotate(135 142 255.1)">15</text>
<text x="188" y="255.1" transform="rotate(135 188 255.1)">15</text>
<text x="31.2" y="258.4" transform="rotate(-135 31.2 258.4)">25</text>
<text x="41.3" y="260.6" transform="rotate(-180 41.3 260.6)">20</text>
<text x="77.2" y="258.4" transform="rotate(-135 77.2 258.4)">25</text>
<text x="87.3" y="260.6" transform="rotate(-180 87.3 260.6)">20</text>
<text x="123.2" y="258.4" transform="rotate(-135 123.2 258.4)">25</text>
<text x="133.3" y="260.6" transform="rotate(-180 133.3 260.6)">20</text>
<text x="169.2" y="258.4" transform="rotate(-135 169.2 258.4)">25</text>
<text x="179.3" y="260.6" transform="rotate(-180 179.3 260.6)">20</text>
</g>
<text font-size="3.2" x="65" y="23.2">Master-style 0–39 scale • 40 mm diameter • NEMA 17</text>
<g font-size="2.8">
<text x="51.3" y="30.4">Print at 100% / Actual Size. Cut on dashed circles; open the center for the shaft.</text>
<text x="58.8" y="35.4">Tape the dial to the motor face. Add a small tape pointer to the shaft.</text>
</g>
<g font-size="2.5">
<text x="61" y="273.5">40 mm print check</text>
<text x="172.2" y="273.5">Center guide: 5 mm</text>
</g>
</svg>
